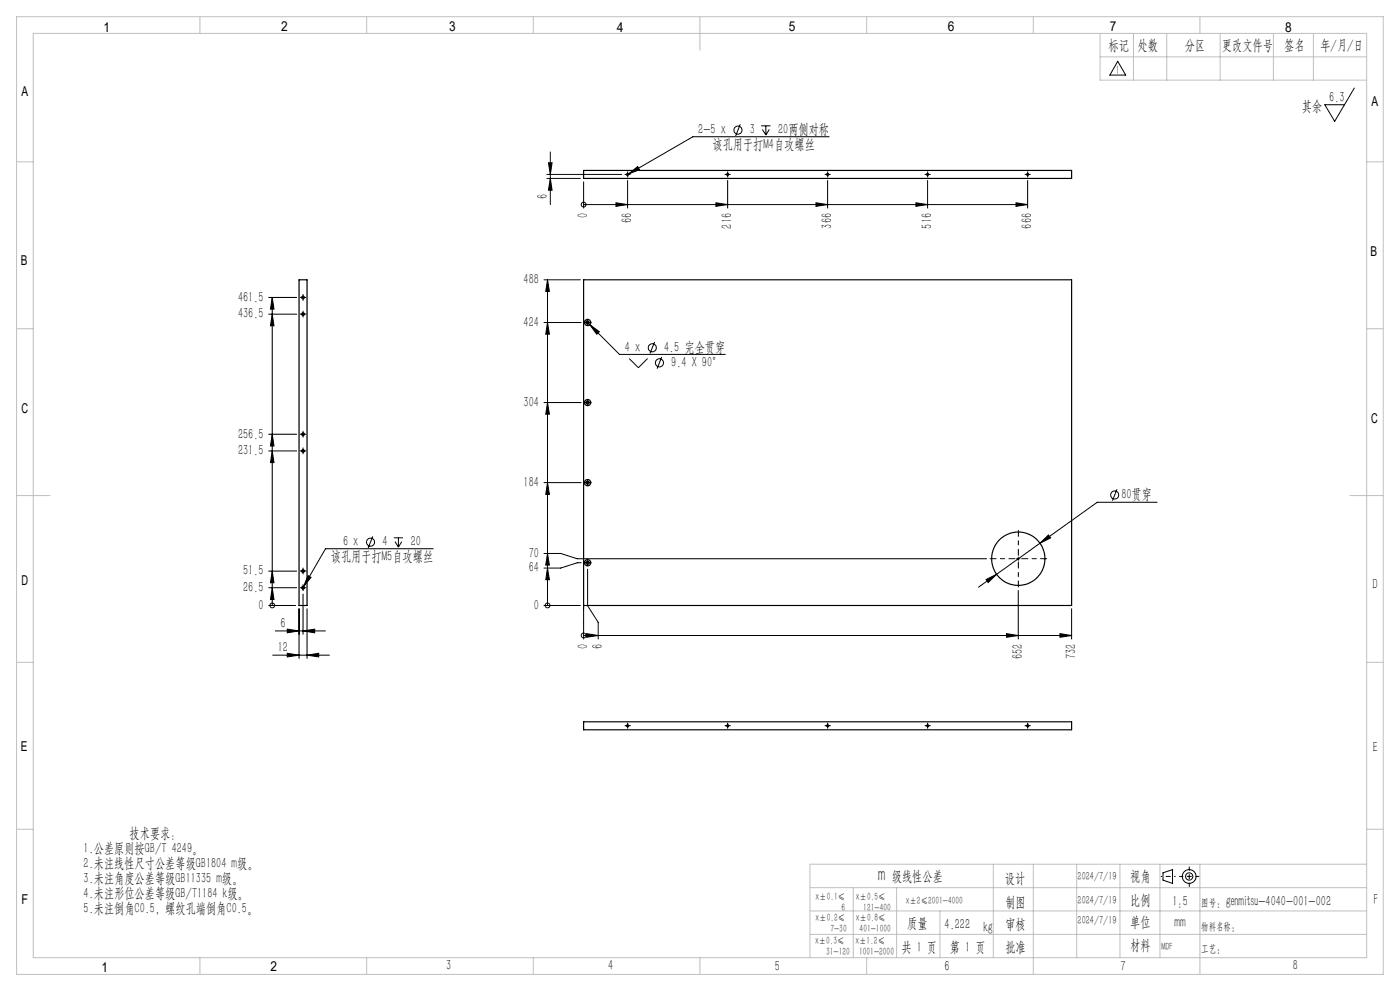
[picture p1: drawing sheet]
<svg xmlns="http://www.w3.org/2000/svg" width="420mm" height="297mm" viewBox="0 0 420 297" stroke-linecap="round" stroke-linejoin="round" font-family="sans-serif">
<g fill="none" stroke="#000" stroke-width=".35">
<path d="M175.1 51.1h146.4v2.4h-146.4zM89.7 83.9h2.4v97.6h-2.4zM175.1 83.9h146.4v97.6h-146.4zM175.1 216.3h146.4v2.4h-146.4z"/>
<circle cx="188.3" cy="52.3" r=".3"/>
<circle cx="218.3" cy="52.3" r=".3"/>
<circle cx="248.3" cy="52.3" r=".3"/>
<circle cx="278.3" cy="52.3" r=".29"/>
<circle cx="308.3" cy="52.3" r=".3"/>
<circle cx="90.9" cy="94.1" r=".4"/>
<circle cx="90.9" cy="89.1" r=".39"/>
<circle cx="176.3" cy="96.7" r=".46"/>
<circle cx="176.3" cy="96.7" r=".94"/>
<circle cx="90.9" cy="135.1" r=".39"/>
<circle cx="90.9" cy="130.1" r=".39"/>
<circle cx="176.3" cy="120.6" r=".46"/>
<circle cx="176.3" cy="120.6" r=".94"/>
<circle cx="176.3" cy="144.6" r=".95"/>
<circle cx="176.3" cy="144.7" r=".45"/>
<circle cx="90.9" cy="171.1" r=".4"/>
<circle cx="90.9" cy="176.1" r=".39"/>
<circle cx="176.3" cy="168.7" r=".46"/>
<circle cx="176.3" cy="168.6" r=".95"/>
<circle cx="305.5" cy="167.5" r="8"/>
<circle cx="188.3" cy="217.5" r=".31"/>
<circle cx="218.3" cy="217.5" r=".31"/>
<circle cx="248.3" cy="217.5" r=".31"/>
<circle cx="278.3" cy="217.5" r=".3"/>
<circle cx="308.3" cy="217.5" r=".31"/>
</g>
<g fill="none" stroke="#000" stroke-width=".3">
<path d="M335.3 18.4l2.4 4.1h-4.7zM222.1 37.2l-1.4 3.5M228.4 37.7h2.7M228.7 38.8l1.1 1.7M229.8 37.7v2.8M230.8 38.8l-1 1.7M406.3 26.4l-5.9 10-3-5h5.9M164.1 52.3h22.4M164.1 53.5h10M164.5 48.8h1.1l-.5 3.5zM165.1 53.5l.5 3.5h-1.1zM165.1 45.5v15.8"/>
<path d="M175.1 54.5v7.9M187.8 52.3h1M188.3 54.1v8.3M188.3 51.8v1M188.6 52.1l2.7-2.2 .5 1zM188.6 52.1l-.6 .4M217.8 52.3h1M218.3 54.1v8.3M218.3 51.8v1M247.8 52.3h1M248.3 54.1v8.3M248.3 51.8v1"/>
<path d="M248.7 41h-40.8l-19.3 11.1M277.8 52.3h1M278.3 54.1v8.3M278.3 51.8v1M307.8 52.3h1M308.3 54.1v8.3M308.3 51.8v1M175.1 61.3h.1M175.1 61.3h133.2M184.8 60.8l3.5 .5-3.5 .5zM214.8 60.8l3.5 .5-3.5 .5zM244.8 60.8l3.5 .5-3.5 .5z"/>
<path d="M274.8 60.8l3.5 .5-3.5 .5zM304.8 60.8l3.5 .5-3.5 .5zM80.6 94.2h8.4M80.6 89.1h8.4M81.7 89.1v92.4M81.7 94.2l.5 3.4h-1.1zM81.7 89.1l.5 3.5h-1.1zM90.4 94.2h1M90.4 89.1h1M90.9 88.6v1M90.9 93.7v.9M163.2 96.7h11.1"/>
<path d="M163.2 83.9h10.9M164.3 83.9v97.6M164.3 96.7l.5 3.5h-1.1zM164.3 83.9l.5 3.4h-1.1zM175.6 96l10.2 10.2h31.8M175.8 96.7h1M176.3 96.2v1M177 97.3l2.8 2.1-.8 .8zM188.7 107.5l2.8 2.7 2.8-2.7M196.4 102.5l-1.4 3.5M198.5 107l-1.4 3.5M80.6 135.1h8.4"/>
<path d="M80.6 130.1h8.4M81.7 135.1l.5 3.5h-1.1zM81.7 130.1l.5 3.6h-1.1zM90.4 135.1h1M90.4 130.1h1M90.9 129.6v1.1M90.9 134.7v.9M163.2 120.6h11.1M164.3 120.6l.5 3.5h-1.1zM175.8 120.6h1M176.3 120.2v.9M163.2 144.6h11.1"/>
<path d="M164.3 144.6l.5 3.6h-1.1zM175.8 144.6h1M176.3 144.1v1.1M335.1 146.6l-1.4 3.5M347.1 150.5h-17.9l-30.2 21.6M80.6 176.1h8.4M80.6 171.2h8.4M81.7 176.1l.5 3.6h-1.1zM81.7 171.2l.5 3.5h-1.1zM90.4 176.1h1M90.4 171.2h1M90.9 170.6v1.1"/>
<path d="M90.9 175.6v1M90.9 178v12.1M91.1 175.8l-.4 .7M92.4 172.5l.9 .5-2.2 2.8zM111.8 160.8l-1.3 3.4M118.1 161.2h2.8M118.5 162.3l1 1.7M119.5 161.2v2.8M120.5 162.3l-1 1.7M130 164.5h-32.4l-6.5 11.3M163.2 165.9h5l5 1.6h122.8M164.3 165.9l.5 3.5h-1.1z"/>
<path d="M164.3 170.2l.5 3.5h-1.1zM174.3 168.7h-1.1l-5 1.5h-5M175.8 168.7h1M176.3 170.6v10.9l3.2 5v5M176.3 168.2v1M295.8 173.7l3.2-1.6-2.6 2.5zM299 172.1l-5.5 3.9M305 167.5h1M305.5 176.9v14.6M305.5 167v1M312 162.8l2.5-2.5 .7 .9zM80.6 181.5h8.1"/>
<path d="M81.7 181.5h.1M81.8 196.4h17M82.6 189.1h15M86.2 188.6l3.5 .5-3.5 .5zM86.2 195.8l3.5 .6-3.5 .5zM89.7 182.5v14.8M90.9 189.1l3.5-.5v1zM92.1 196.4l3.5-.6v1.1zM92.1 182.5v14.8M163.2 181.5h10.9M164.3 181.5h.1M175.1 190.5h.1"/>
<path d="M175.1 181.5v10M175.1 190.5h146.4M176 189.9l3.5 .6-3.5 .5zM302 189.9l3.5 .6-3.5 .5zM318 189.9l3.5 .6-3.5 .5zM321.5 182.5v9M187.8 217.5h1M188.3 217v1M217.8 217.5h1M218.3 217v1M247.8 217.5h1M248.3 217v1"/>
<path d="M277.8 217.5h1M278.3 217v1M307.8 217.5h1M308.3 217v1M348.9 261.6l2.9-1v4.2l-2.9-1z"/>
<circle cx="221.4" cy="39" r="1.21"/>
<circle cx="175.1" cy="61.3" r=".71"/>
<circle cx="195.7" cy="104.2" r="1.2"/>
<circle cx="197.8" cy="108.7" r="1.2"/>
<circle cx="334.4" cy="148.3" r="1.22"/>
<circle cx="111.1" cy="162.5" r="1.21"/>
<circle cx="81.7" cy="181.4" r=".73"/>
<circle cx="164.3" cy="181.4" r=".73"/>
<circle cx="175.1" cy="190.4" r=".72"/>
<circle cx="356.7" cy="262.7" r="1.08"/>
<circle cx="356.8" cy="262.7" r="2.07"/>
</g>
<g fill="none" stroke="#000" stroke-width=".3" stroke-dasharray="30.5 1.3 1.3 1.3">
<path d="M187.8 52.3h-.3M188.3 51.8v-.3M188.3 52.8v.3M188.8 52.3h.3M217.8 52.3h-.3M218.3 51.8v-.3M218.3 52.8v.3M218.8 52.3h.3M247.8 52.3h-.3M248.3 51.8v-.3M248.3 52.8v.3M248.8 52.3h.3"/>
<path d="M277.8 52.3h-.3M278.3 51.8v-.3M278.3 52.8v.3M278.8 52.3h.3M307.8 52.3h-.3M308.3 51.8v-.3M308.3 52.8v.3M308.8 52.3h.3M90.4 94.1h-.4M90.4 89.1h-.4M90.9 93.6v-.4M90.9 94.6v.4"/>
<path d="M90.9 88.6v-.4M90.9 89.6v.4M91.4 94.1h.4M91.4 89.1h.4M175.8 96.6h-.4M176.3 96.1v-.4M176.3 97.1v.5M176.8 96.6h.5M90.4 135.1h-.4M90.4 130.1h-.4M90.9 134.6v-.4M90.9 135.6v.4"/>
<path d="M90.9 129.6v-.4M90.9 130.6v.4M91.4 135.1h.4M91.4 130.1h.4M175.8 120.6h-.4M176.3 120.1v-.4M176.3 121.1v.5M176.8 120.6h.5M175.8 144.6h-.4M176.3 144.1v-.4M176.3 145.1v.5M176.8 144.6h.5"/>
<path d="M90.4 176.1h-.4M90.4 171.1h-.4M90.9 175.6v-.4M90.9 176.6v.4M90.9 170.6v-.4M90.9 171.6v.4M91.4 176.1h.4M91.4 171.1h.4M175.8 168.6h-.4M176.3 168.1v-.4M176.3 169.1v.5M176.8 168.6h.5"/>
<path d="M187.8 217.5h-.3M188.3 217v-.3M188.3 218v.3M188.8 217.5h.3M217.8 217.5h-.3M218.3 217v-.3M218.3 218v.3M218.8 217.5h.3M247.8 217.5h-.3M248.3 217v-.3M248.3 218v.3M248.8 217.5h.3"/>
<path d="M277.8 217.5h-.3M278.3 217v-.3M278.3 218v.3M278.8 217.5h.3M307.8 217.5h-.3M308.3 217v-.3M308.3 218v.3M308.8 217.5h.3"/>
</g>
<path d="M304.5 167.4h-7.5M305.5 166.4v-7.5M305.5 168.4v7.5M306.5 167.4h7.5" fill="none" stroke="#000" stroke-width=".3" stroke-dasharray="30.5 1.3 1.3 1.3" stroke-dashoffset="28.6"/>
<path d="M348.3 262.7h4.3" fill="none" stroke="#000" stroke-width=".3" stroke-dasharray="30.5 1.3 1.3 1.3" stroke-dashoffset="30.2"/>
<path d="M356.8 265.7v-5.9" fill="none" stroke="#000" stroke-width=".3" stroke-dasharray="30.5 1.3 1.3 1.3" stroke-dashoffset="29.5"/>
<path d="M353.8 262.7h5.9" fill="none" stroke="#000" stroke-width=".3" stroke-dasharray="30.5 1.3 1.3 1.3" stroke-dashoffset="29.4"/>
<g fill="none" stroke="#c0c0c0" stroke-width=".3">
<path d="M5 5h410v287h-410zM10 10h400v277h-400zM60 5v5M110 5v5M160 5v5M210 5v10M260 5v5M310 5v5M330 10v14h80M330 17h80M340 10v14M350 10v14"/>
<path d="M360 5v5M366 10v14M382 10v14M394 10v14M5 48.5h5M410 48.5h5M5 98.5h5M410 98.5h5M5 148.5h10M405 148.5h10M5 198.5h5M410 198.5h5"/>
<path d="M5 248.5h5M298 259v28M310 259v33M323 259v28M336 259v28M348 259v28M360 259v33M410 259h-167v28M410 248.5h5M243 266h167M243 273h167M256 266v21"/>
<path d="M269 266v21M282 273v14M60 287v5M110 287v5M160 287v5M210 287v5M243 280h167M260 287v5"/>
</g>
<g fill="#000">
<path d="M165.1 53.5l.5 3.5h-1.1zM164.5 48.8h1.1l-.5 3.5z"/>
<path d="M177 97.3l2 2.9 .8-.8zM295.8 173.7l.6 .9 2.6-2.5zM312 162.8l3.2-1.6-.7-.9zM86.2 188.6l3.5 .5-3.5 .5zM90.9 189.1l3.5-.5v1zM86.2 195.8l3.5 .6-3.5 .5zM92.1 196.4l3.5-.6v1.1zM92.4 172.5l-1.3 3.3 2.2-2.8zM188.6 52.1l3.2-1.2-.5-1z"/>
<path d="M164.3 165.9l.5 3.5h-1.1zM164.3 170.2l.5 3.5h-1.1zM164.3 144.6l.5 3.6h-1.1zM164.3 120.6l.5 3.5h-1.1zM164.3 96.7l.5 3.5h-1.1zM164.3 83.9l.5 3.4h-1.1zM81.7 176.1l.5 3.6h-1.1zM81.7 171.2l.5 3.5h-1.1zM81.7 135.1l.5 3.5h-1.1zM81.7 130.1l.5 3.6h-1.1zM81.7 94.2l.5 3.4h-1.1zM81.7 89.1l.5 3.5h-1.1z"/>
<path d="M176 189.9l3.5 .6-3.5 .5zM302 189.9l3.5 .6-3.5 .5zM318 189.9l3.5 .6-3.5 .5zM184.8 60.8l3.5 .5-3.5 .5zM214.8 60.8l3.5 .5-3.5 .5zM244.8 60.8l3.5 .5-3.5 .5zM274.8 60.8l3.5 .5-3.5 .5zM304.8 60.8l3.5 .5-3.5 .5z"/>
</g>
<text font-size="5.6" x="263.5" y="264">m</text>
<g font-size="4.4">
<text x="332.6" y="15">标记</text>
<text x="341.3" y="15">处数</text>
<text x="355.5" y="15">分区</text>
<text x="366.6" y="15">更改文件号</text>
<text x="385.3" y="15">签名</text>
<text x="396.1" y="15">年/月/日</text>
<text x="390.6" y="33.4">其余</text>
<text x="398.8" y="30.5">6.3</text>
<text x="209.5" y="40.3">2-5 x</text>
<text x="224.9" y="40.3">3</text>
<text x="233.4" y="40.3">20两侧对称</text>
<text x="213.7" y="44.6">该孔用于打M4自攻螺丝</text>
<text x="164.2" y="59.8" transform="rotate(-90 164.2 59.8)">6</text>
<text x="176.4" y="65.4" transform="rotate(-90 176.4 65.4)">0</text>
<text x="189.6" y="67" transform="rotate(-90 189.6 67)">66</text>
<text x="219.6" y="68.5" transform="rotate(-90 219.6 68.5)">216</text>
<text x="249.6" y="68.5" transform="rotate(-90 249.6 68.5)">366</text>
<text x="279.6" y="68.5" transform="rotate(-90 279.6 68.5)">516</text>
<text x="309.6" y="68.5" transform="rotate(-90 309.6 68.5)">666</text>
<text x="157.1" y="85.1">488</text>
<text x="71.4" y="95.4">436.5</text>
<text x="71.4" y="90.4">461.5</text>
<text x="157.1" y="97.9">424</text>
<text x="187.5" y="105.5">4 x</text>
<text x="199.2" y="105.5">4.5 完全贯穿</text>
<text x="201.4" y="110">9.4 X 90°</text>
<text x="157.1" y="121.9">304</text>
<text x="71.4" y="131.4">256.5</text>
<text x="71.4" y="136.4">231.5</text>
<text x="157.1" y="145.9">184</text>
<text x="336.4" y="149.6">80贯穿</text>
<text x="102.9" y="163.8">6 x</text>
<text x="114.7" y="163.8">4</text>
<text x="123.2" y="163.8">20</text>
<text x="158.6" y="167.1">70</text>
<text x="72.9" y="172.4">51.5</text>
<text x="99.2" y="168.1">该孔用于打M5自攻螺丝</text>
<text x="158.6" y="171.5">64</text>
<text x="73" y="177.4">26.5</text>
<text x="411.8" y="176.4">D</text>
<text x="77.6" y="182.7">0</text>
<text x="160.1" y="182.7">0</text>
<text x="84.1" y="188.2">6</text>
<text x="83.4" y="195.5">12</text>
<text x="176.4" y="194.6" transform="rotate(-90 176.4 194.6)">0</text>
<text x="180.8" y="194.6" transform="rotate(-90 180.8 194.6)">6</text>
<text x="306.8" y="197.6" transform="rotate(-90 306.8 197.6)">652</text>
<text x="322.8" y="197.6" transform="rotate(-90 322.8 197.6)">732</text>
<text x="411.8" y="225.5">E</text>
<text x="38.9" y="251.2">技术要求：</text>
<text x="25.1" y="255.7">1.公差原则按GB/T 4249。</text>
<text x="25.1" y="260.2">2.未注线性尺寸公差等级GB1804 m级。</text>
<text x="25.1" y="264.7">3.未注角度公差等级GB11335 m级。</text>
<text x="25.1" y="269.2">4.未注形位公差等级GB/T1184 k级。</text>
<text x="267.6" y="264">级线性公差</text>
<text x="301.5" y="264.6">设计</text>
<text x="339" y="264">视角</text>
<text x="25.1" y="273.7">5.未注倒角C0.5，螺纹孔端倒角C0.5。</text>
<text x="301.6" y="271.8">制图</text>
<text x="339" y="271.2">比例</text>
<text x="351.7" y="271.4">1:5</text>
<text x="364.8" y="271.4">：genmitsu-4040-001-002</text>
<text x="412" y="271">F</text>
<text x="272.2" y="278.2">质量</text>
<text x="283.4" y="278.4">4.222</text>
<text x="295.1" y="279.4">kg</text>
<text x="301.6" y="278.4">审核</text>
<text x="339" y="277.8">单位</text>
<text x="352.4" y="277.8">mm</text>
<text x="369.3" y="278.6">：</text>
<text x="270.4" y="285.2">共 1 页</text>
<text x="285" y="285.2">第 1 页</text>
<text x="301.6" y="285.4">批准</text>
<text x="339" y="284.8">材料</text>
<text x="364.8" y="285.4">：</text>
<text x="133.9" y="290.8">3</text>
<text x="182.5" y="290.7">4</text>
<text x="232.4" y="291">5</text>
<text x="283.4" y="290.9">6</text>
<text x="336.1" y="291.1">7</text>
<text x="387.8" y="290.7">8</text>
</g>
<g font-size="4.1">
<text x="31.1" y="9.5">1</text>
<text x="84.4" y="9.4">2</text>
<text x="134.8" y="9.2">3</text>
<text x="185" y="9.5">4</text>
<text x="236.6" y="9.3">5</text>
<text x="284.4" y="9.4">6</text>
<text x="333" y="9.4">7</text>
<text x="385.6" y="9.6">8</text>
<text x="6.5" y="28.8">A</text>
<text x="411.4" y="31.8">A</text>
<text x="411.2" y="76.6">B</text>
<text x="6.3" y="79.6">B</text>
<text x="6.5" y="123.7">C</text>
<text x="411.4" y="126.8">C</text>
<text x="6.5" y="175.5">D</text>
<text x="6.2" y="225.2">E</text>
<text x="6.5" y="271">F</text>
<text x="30.5" y="291.2">1</text>
<text x="81.1" y="291">2</text>
</g>
<g font-size="3.5">
<text x="334.8" y="22.1">1</text>
<text x="323.3" y="263.8">2024/7/19</text>
<text x="323.3" y="270.9">2024/7/19</text>
<text x="323.3" y="277">2024/7/19</text>
</g>
<g font-size="3.2">
<text x="244.7" y="269.8">x±0.1≤</text>
<text x="256.8" y="269.8">x±0.5≤</text>
<text x="252.4" y="272.9">6</text>
<text x="259" y="272.9">121-400</text>
<text x="271.8" y="271">x±2≤2001-4000</text>
<text x="360.4" y="271.4">图号</text>
<text x="244.7" y="276.1">x±0.2≤</text>
<text x="249.1" y="279.3">7-30</text>
<text x="256.8" y="276.1">x±0.8≤</text>
<text x="257.9" y="279.3">401-1000</text>
<text x="360.4" y="278.6">物料名称</text>
<text x="244.5" y="283">x±0.3≤</text>
<text x="247.9" y="286.2">31-120</text>
<text x="256.6" y="283">x±1.2≤</text>
<text x="257.7" y="286.2">1001-2000</text>
<text x="348.4" y="284.7">MDF</text>
<text x="360.4" y="285.4">工艺</text>
</g>
</svg>
